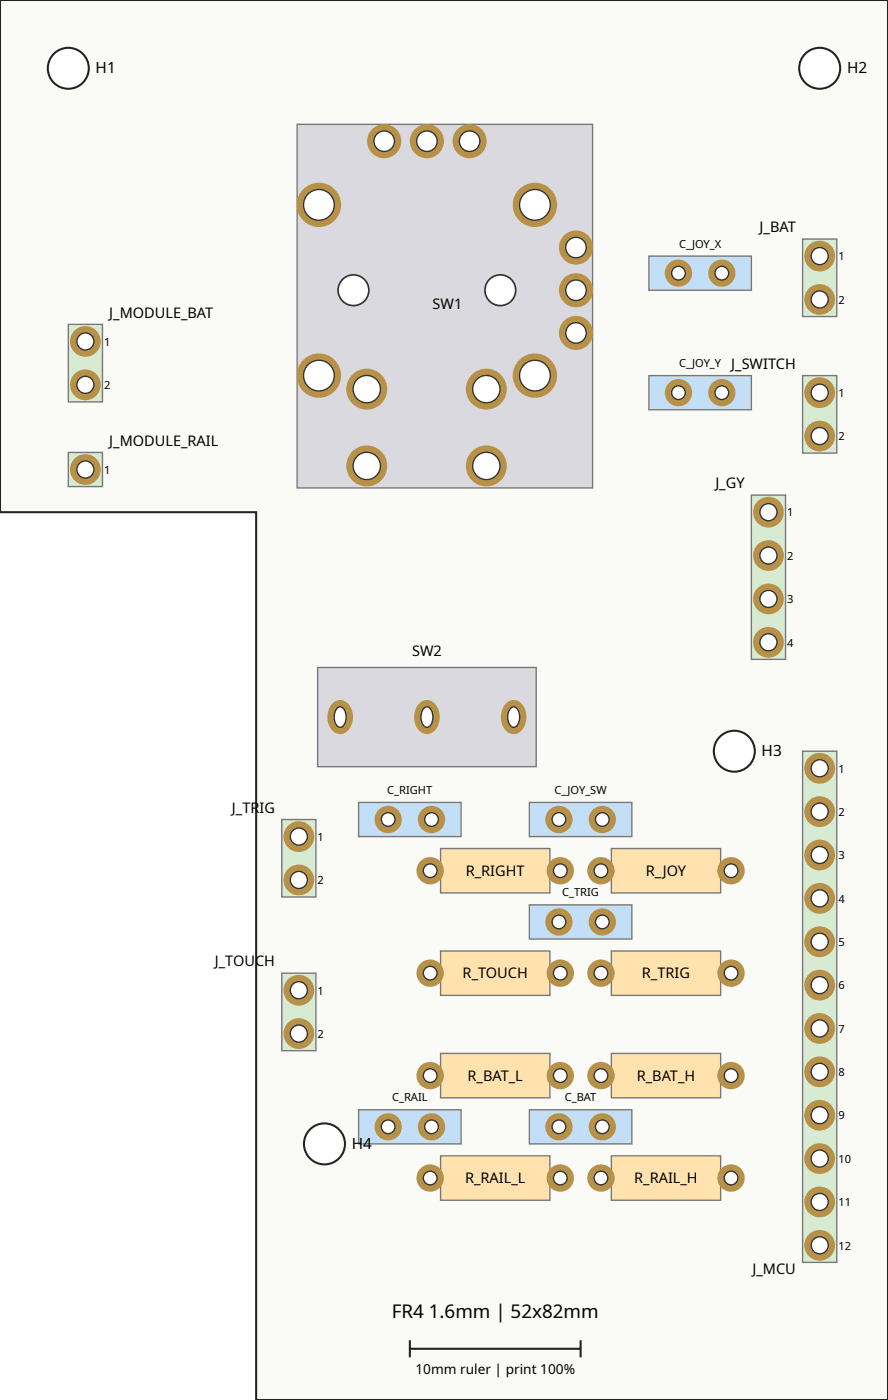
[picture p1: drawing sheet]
<svg xmlns="http://www.w3.org/2000/svg" width="52mm" height="82mm" viewBox="0 0 52 82" stroke-linecap="round" stroke-linejoin="round" font-family="sans-serif">
<path d="M0 0h52v82h-37v-52h-15z" fill="#fafaf7" stroke="#222" stroke-width=".12"/>
<path d="M17.4 7.3h17.3v21.3h-17.3z" fill="#d9d9df" stroke="#777" stroke-width=".08"/>
<circle cx="33.7" cy="19.5" r="1" fill="#b89148"/>
<circle cx="33.7" cy="19.5" r=".6" fill="#fff" stroke="#333" stroke-width=".08"/>
<circle cx="33.7" cy="17" r="1" fill="#b89148"/>
<circle cx="33.7" cy="17" r=".6" fill="#fff" stroke="#333" stroke-width=".08"/>
<circle cx="33.7" cy="14.5" r="1" fill="#b89148"/>
<circle cx="33.7" cy="14.5" r=".6" fill="#fff" stroke="#333" stroke-width=".08"/>
<circle cx="27.5" cy="8.3" r="1" fill="#b89148"/>
<circle cx="27.5" cy="8.3" r=".6" fill="#fff" stroke="#333" stroke-width=".08"/>
<circle cx="25" cy="8.3" r="1" fill="#b89148"/>
<circle cx="25" cy="8.3" r=".6" fill="#fff" stroke="#333" stroke-width=".08"/>
<circle cx="22.5" cy="8.3" r="1" fill="#b89148"/>
<circle cx="22.5" cy="8.3" r=".6" fill="#fff" stroke="#333" stroke-width=".08"/>
<circle cx="18.7" cy="12" r="1.3" fill="#b89148"/>
<circle cx="18.7" cy="12" r=".9" fill="#fff" stroke="#333" stroke-width=".08"/>
<circle cx="18.7" cy="22" r="1.3" fill="#b89148"/>
<circle cx="18.7" cy="22" r=".9" fill="#fff" stroke="#333" stroke-width=".08"/>
<circle cx="31.3" cy="22" r="1.3" fill="#b89148"/>
<circle cx="31.3" cy="22" r=".9" fill="#fff" stroke="#333" stroke-width=".08"/>
<circle cx="31.3" cy="12" r="1.3" fill="#b89148"/>
<circle cx="31.3" cy="12" r=".9" fill="#fff" stroke="#333" stroke-width=".08"/>
<circle cx="21.5" cy="22.8" r="1.2" fill="#b89148"/>
<circle cx="21.5" cy="22.8" r=".8" fill="#fff" stroke="#333" stroke-width=".08"/>
<circle cx="28.5" cy="22.8" r="1.2" fill="#b89148"/>
<circle cx="28.5" cy="22.8" r=".8" fill="#fff" stroke="#333" stroke-width=".08"/>
<circle cx="21.5" cy="27.3" r="1.2" fill="#b89148"/>
<circle cx="21.5" cy="27.3" r=".8" fill="#fff" stroke="#333" stroke-width=".08"/>
<circle cx="28.5" cy="27.3" r="1.2" fill="#b89148"/>
<circle cx="28.5" cy="27.3" r=".8" fill="#fff" stroke="#333" stroke-width=".08"/>
<g fill="#fff" stroke="#333" stroke-width=".1">
<circle cx="20.7" cy="17" r=".9"/>
<circle cx="29.3" cy="17" r=".9"/>
</g>
<path d="M18.6 39.1h12.8v5.8h-12.8z" fill="#d9d9df" stroke="#777" stroke-width=".08"/>
<path d="M29.6 41.3a.67 .67 0 0 1 .7-.3 .67 .67 0 0 1 .5 .6 .89 .89 0 0 1-.1 1 .89 .89 0 0 1-.9 .3 1.16 1.16 0 0 1-.2-1.6z" fill="#b89148"/>
<path d="M29.9 41.5l.2-.1a.69 .69 0 0 1 0 1.2 .7 .7 0 0 1-.2-1.1z" fill="#fff" stroke="#333" stroke-width=".08"/>
<path d="M24.5 41.3a.67 .67 0 0 1 .7-.3 .67 .67 0 0 1 .5 .6 .89 .89 0 0 1-.1 1 .89 .89 0 0 1-.9 .3 1.16 1.16 0 0 1-.2-1.6z" fill="#b89148"/>
<path d="M24.8 41.5l.2-.1a.69 .69 0 0 1 0 1.2 .7 .7 0 0 1-.2-1.1z" fill="#fff" stroke="#333" stroke-width=".08"/>
<path d="M19.4 41.3a.67 .67 0 0 1 .7-.3 .67 .67 0 0 1 .5 .6 .89 .89 0 0 1 0 1 .89 .89 0 0 1-1 .3 1.16 1.16 0 0 1-.2-1.6z" fill="#b89148"/>
<path d="M19.7 41.5l.2-.1a.69 .69 0 0 1 0 1.2 .7 .7 0 0 1-.2-1.1z" fill="#fff" stroke="#333" stroke-width=".08"/>
<path d="M47 44h2v29.9h-2z" fill="#d7ead2" stroke="#777" stroke-width=".08"/>
<circle cx="48" cy="45" r=".9" fill="#b89148"/>
<circle cx="48" cy="45" r=".5" fill="#fff" stroke="#333" stroke-width=".08"/>
<circle cx="48" cy="47.5" r=".9" fill="#b89148"/>
<circle cx="48" cy="47.5" r=".5" fill="#fff" stroke="#333" stroke-width=".08"/>
<circle cx="48" cy="50.1" r=".9" fill="#b89148"/>
<circle cx="48" cy="50.1" r=".5" fill="#fff" stroke="#333" stroke-width=".08"/>
<circle cx="48" cy="52.6" r=".9" fill="#b89148"/>
<circle cx="48" cy="52.6" r=".5" fill="#fff" stroke="#333" stroke-width=".08"/>
<circle cx="48" cy="55.2" r=".9" fill="#b89148"/>
<circle cx="48" cy="55.2" r=".5" fill="#fff" stroke="#333" stroke-width=".08"/>
<circle cx="48" cy="57.7" r=".9" fill="#b89148"/>
<circle cx="48" cy="57.7" r=".5" fill="#fff" stroke="#333" stroke-width=".08"/>
<circle cx="48" cy="60.2" r=".9" fill="#b89148"/>
<circle cx="48" cy="60.2" r=".5" fill="#fff" stroke="#333" stroke-width=".08"/>
<circle cx="48" cy="62.8" r=".9" fill="#b89148"/>
<circle cx="48" cy="62.8" r=".5" fill="#fff" stroke="#333" stroke-width=".08"/>
<circle cx="48" cy="65.3" r=".9" fill="#b89148"/>
<circle cx="48" cy="65.3" r=".5" fill="#fff" stroke="#333" stroke-width=".08"/>
<circle cx="48" cy="67.9" r=".9" fill="#b89148"/>
<circle cx="48" cy="67.9" r=".5" fill="#fff" stroke="#333" stroke-width=".08"/>
<circle cx="48" cy="70.4" r=".9" fill="#b89148"/>
<circle cx="48" cy="70.4" r=".5" fill="#fff" stroke="#333" stroke-width=".08"/>
<circle cx="48" cy="72.9" r=".9" fill="#b89148"/>
<circle cx="48" cy="72.9" r=".5" fill="#fff" stroke="#333" stroke-width=".08"/>
<path d="M44 29h2v9.6h-2z" fill="#d7ead2" stroke="#777" stroke-width=".08"/>
<circle cx="45" cy="30" r=".9" fill="#b89148"/>
<circle cx="45" cy="30" r=".5" fill="#fff" stroke="#333" stroke-width=".08"/>
<circle cx="45" cy="32.5" r=".9" fill="#b89148"/>
<circle cx="45" cy="32.5" r=".5" fill="#fff" stroke="#333" stroke-width=".08"/>
<circle cx="45" cy="35.1" r=".9" fill="#b89148"/>
<circle cx="45" cy="35.1" r=".5" fill="#fff" stroke="#333" stroke-width=".08"/>
<circle cx="45" cy="37.6" r=".9" fill="#b89148"/>
<circle cx="45" cy="37.6" r=".5" fill="#fff" stroke="#333" stroke-width=".08"/>
<path d="M16.5 48h2v4.5h-2z" fill="#d7ead2" stroke="#777" stroke-width=".08"/>
<circle cx="17.5" cy="49" r=".9" fill="#b89148"/>
<circle cx="17.5" cy="49" r=".5" fill="#fff" stroke="#333" stroke-width=".08"/>
<circle cx="17.5" cy="51.5" r=".9" fill="#b89148"/>
<circle cx="17.5" cy="51.5" r=".5" fill="#fff" stroke="#333" stroke-width=".08"/>
<path d="M16.5 57h2v4.5h-2z" fill="#d7ead2" stroke="#777" stroke-width=".08"/>
<circle cx="17.5" cy="58" r=".9" fill="#b89148"/>
<circle cx="17.5" cy="58" r=".5" fill="#fff" stroke="#333" stroke-width=".08"/>
<circle cx="17.5" cy="60.5" r=".9" fill="#b89148"/>
<circle cx="17.5" cy="60.5" r=".5" fill="#fff" stroke="#333" stroke-width=".08"/>
<path d="M47 14h2v4.5h-2z" fill="#d7ead2" stroke="#777" stroke-width=".08"/>
<circle cx="48" cy="15" r=".9" fill="#b89148"/>
<circle cx="48" cy="15" r=".5" fill="#fff" stroke="#333" stroke-width=".08"/>
<circle cx="48" cy="17.5" r=".9" fill="#b89148"/>
<circle cx="48" cy="17.5" r=".5" fill="#fff" stroke="#333" stroke-width=".08"/>
<path d="M47 22h2v4.5h-2z" fill="#d7ead2" stroke="#777" stroke-width=".08"/>
<circle cx="48" cy="23" r=".9" fill="#b89148"/>
<circle cx="48" cy="23" r=".5" fill="#fff" stroke="#333" stroke-width=".08"/>
<circle cx="48" cy="25.5" r=".9" fill="#b89148"/>
<circle cx="48" cy="25.5" r=".5" fill="#fff" stroke="#333" stroke-width=".08"/>
<path d="M4 19h2v4.5h-2z" fill="#d7ead2" stroke="#777" stroke-width=".08"/>
<circle cx="5" cy="20" r=".9" fill="#b89148"/>
<circle cx="5" cy="20" r=".5" fill="#fff" stroke="#333" stroke-width=".08"/>
<circle cx="5" cy="22.5" r=".9" fill="#b89148"/>
<circle cx="5" cy="22.5" r=".5" fill="#fff" stroke="#333" stroke-width=".08"/>
<path d="M4 26.5h2v2h-2z" fill="#d7ead2" stroke="#777" stroke-width=".08"/>
<circle cx="5" cy="27.5" r=".9" fill="#b89148"/>
<circle cx="5" cy="27.5" r=".5" fill="#fff" stroke="#333" stroke-width=".08"/>
<path d="M35.8 49.7h6.4v2.6h-6.4z" fill="#ffe2ad" stroke="#777" stroke-width=".08"/>
<circle cx="42.8" cy="51" r=".8" fill="#b89148"/>
<circle cx="42.8" cy="51" r=".4" fill="#fff" stroke="#333" stroke-width=".08"/>
<circle cx="35.2" cy="51" r=".8" fill="#b89148"/>
<circle cx="35.2" cy="51" r=".4" fill="#fff" stroke="#333" stroke-width=".08"/>
<path d="M25.8 49.7h6.4v2.6h-6.4z" fill="#ffe2ad" stroke="#777" stroke-width=".08"/>
<circle cx="32.8" cy="51" r=".8" fill="#b89148"/>
<circle cx="32.8" cy="51" r=".4" fill="#fff" stroke="#333" stroke-width=".08"/>
<circle cx="25.2" cy="51" r=".8" fill="#b89148"/>
<circle cx="25.2" cy="51" r=".4" fill="#fff" stroke="#333" stroke-width=".08"/>
<path d="M35.8 55.7h6.4v2.6h-6.4z" fill="#ffe2ad" stroke="#777" stroke-width=".08"/>
<circle cx="42.8" cy="57" r=".8" fill="#b89148"/>
<circle cx="42.8" cy="57" r=".4" fill="#fff" stroke="#333" stroke-width=".08"/>
<circle cx="35.2" cy="57" r=".8" fill="#b89148"/>
<circle cx="35.2" cy="57" r=".4" fill="#fff" stroke="#333" stroke-width=".08"/>
<path d="M25.8 55.7h6.4v2.6h-6.4z" fill="#ffe2ad" stroke="#777" stroke-width=".08"/>
<circle cx="32.8" cy="57" r=".8" fill="#b89148"/>
<circle cx="32.8" cy="57" r=".4" fill="#fff" stroke="#333" stroke-width=".08"/>
<circle cx="25.2" cy="57" r=".8" fill="#b89148"/>
<circle cx="25.2" cy="57" r=".4" fill="#fff" stroke="#333" stroke-width=".08"/>
<path d="M35.8 61.7h6.4v2.6h-6.4z" fill="#ffe2ad" stroke="#777" stroke-width=".08"/>
<circle cx="42.8" cy="63" r=".8" fill="#b89148"/>
<circle cx="42.8" cy="63" r=".4" fill="#fff" stroke="#333" stroke-width=".08"/>
<circle cx="35.2" cy="63" r=".8" fill="#b89148"/>
<circle cx="35.2" cy="63" r=".4" fill="#fff" stroke="#333" stroke-width=".08"/>
<path d="M25.8 61.7h6.4v2.6h-6.4z" fill="#ffe2ad" stroke="#777" stroke-width=".08"/>
<circle cx="32.8" cy="63" r=".8" fill="#b89148"/>
<circle cx="32.8" cy="63" r=".4" fill="#fff" stroke="#333" stroke-width=".08"/>
<circle cx="25.2" cy="63" r=".8" fill="#b89148"/>
<circle cx="25.2" cy="63" r=".4" fill="#fff" stroke="#333" stroke-width=".08"/>
<path d="M35.8 67.7h6.4v2.6h-6.4z" fill="#ffe2ad" stroke="#777" stroke-width=".08"/>
<circle cx="42.8" cy="69" r=".8" fill="#b89148"/>
<circle cx="42.8" cy="69" r=".4" fill="#fff" stroke="#333" stroke-width=".08"/>
<circle cx="35.2" cy="69" r=".8" fill="#b89148"/>
<circle cx="35.2" cy="69" r=".4" fill="#fff" stroke="#333" stroke-width=".08"/>
<path d="M25.8 67.7h6.4v2.6h-6.4z" fill="#ffe2ad" stroke="#777" stroke-width=".08"/>
<circle cx="32.8" cy="69" r=".8" fill="#b89148"/>
<circle cx="32.8" cy="69" r=".4" fill="#fff" stroke="#333" stroke-width=".08"/>
<circle cx="25.2" cy="69" r=".8" fill="#b89148"/>
<circle cx="25.2" cy="69" r=".4" fill="#fff" stroke="#333" stroke-width=".08"/>
<path d="M38 15h6v2h-6z" fill="#c3dff8" stroke="#777" stroke-width=".08"/>
<circle cx="42.3" cy="16" r=".8" fill="#b89148"/>
<circle cx="42.3" cy="16" r=".4" fill="#fff" stroke="#333" stroke-width=".08"/>
<circle cx="39.7" cy="16" r=".8" fill="#b89148"/>
<circle cx="39.7" cy="16" r=".4" fill="#fff" stroke="#333" stroke-width=".08"/>
<path d="M38 22h6v2h-6z" fill="#c3dff8" stroke="#777" stroke-width=".08"/>
<circle cx="42.3" cy="23" r=".8" fill="#b89148"/>
<circle cx="42.3" cy="23" r=".4" fill="#fff" stroke="#333" stroke-width=".08"/>
<circle cx="39.7" cy="23" r=".8" fill="#b89148"/>
<circle cx="39.7" cy="23" r=".4" fill="#fff" stroke="#333" stroke-width=".08"/>
<path d="M31 47h6v2h-6z" fill="#c3dff8" stroke="#777" stroke-width=".08"/>
<circle cx="35.3" cy="48" r=".8" fill="#b89148"/>
<circle cx="35.3" cy="48" r=".4" fill="#fff" stroke="#333" stroke-width=".08"/>
<circle cx="32.7" cy="48" r=".8" fill="#b89148"/>
<circle cx="32.7" cy="48" r=".4" fill="#fff" stroke="#333" stroke-width=".08"/>
<path d="M21 47h6v2h-6z" fill="#c3dff8" stroke="#777" stroke-width=".08"/>
<circle cx="25.3" cy="48" r=".8" fill="#b89148"/>
<circle cx="25.3" cy="48" r=".4" fill="#fff" stroke="#333" stroke-width=".08"/>
<circle cx="22.7" cy="48" r=".8" fill="#b89148"/>
<circle cx="22.7" cy="48" r=".4" fill="#fff" stroke="#333" stroke-width=".08"/>
<path d="M31 53h6v2h-6z" fill="#c3dff8" stroke="#777" stroke-width=".08"/>
<circle cx="35.3" cy="54" r=".8" fill="#b89148"/>
<circle cx="35.3" cy="54" r=".4" fill="#fff" stroke="#333" stroke-width=".08"/>
<circle cx="32.7" cy="54" r=".8" fill="#b89148"/>
<circle cx="32.7" cy="54" r=".4" fill="#fff" stroke="#333" stroke-width=".08"/>
<path d="M31 65h6v2h-6z" fill="#c3dff8" stroke="#777" stroke-width=".08"/>
<circle cx="35.3" cy="66" r=".8" fill="#b89148"/>
<circle cx="35.3" cy="66" r=".4" fill="#fff" stroke="#333" stroke-width=".08"/>
<circle cx="32.7" cy="66" r=".8" fill="#b89148"/>
<circle cx="32.7" cy="66" r=".4" fill="#fff" stroke="#333" stroke-width=".08"/>
<path d="M21 65h6v2h-6z" fill="#c3dff8" stroke="#777" stroke-width=".08"/>
<circle cx="25.3" cy="66" r=".8" fill="#b89148"/>
<circle cx="25.3" cy="66" r=".4" fill="#fff" stroke="#333" stroke-width=".08"/>
<circle cx="22.7" cy="66" r=".8" fill="#b89148"/>
<circle cx="22.7" cy="66" r=".4" fill="#fff" stroke="#333" stroke-width=".08"/>
<g fill="#fff" stroke="#222" stroke-width=".12">
<circle cx="4" cy="4" r="1.2"/>
<circle cx="48" cy="4" r="1.2"/>
<circle cx="43" cy="44" r="1.2"/>
<circle cx="19" cy="67" r="1.2"/>
</g>
<path d="M24 79h10zM24 78.5v1zM34 78.5v1z" fill="#000" stroke="#222" stroke-width=".12"/>
<text font-size="1.1" x="22.9" y="77.2">FR4 1.6mm | 52x82mm</text>
<g font-size=".9">
<text x="5.6" y="4.3">H1</text>
<text x="49.6" y="4.3">H2</text>
<text x="44.5" y="13.6">J_BAT</text>
<text x="6.4" y="18.6">J_MODULE_BAT</text>
<text x="25.3" y="18.1">SW1</text>
<text x="42.8" y="21.6">J_SWITCH</text>
<text x="6.4" y="26.1">J_MODULE_RAIL</text>
<text x="41.9" y="28.6">J_GY</text>
<text x="24.1" y="38.4">SW2</text>
<text x="13.6" y="47.6">J_TRIG</text>
<text x="44.6" y="44.3">H3</text>
<text x="27.3" y="51.3">R_RIGHT</text>
<text x="37.8" y="51.3">R_JOY</text>
<text x="12.6" y="56.6">J_TOUCH</text>
<text x="27.1" y="57.3">R_TOUCH</text>
<text x="37.6" y="57.3">R_TRIG</text>
<text x="27.4" y="63.3">R_BAT_L</text>
<text x="37.3" y="63.3">R_BAT_H</text>
<text x="20.6" y="67.3">H4</text>
<text x="27.2" y="69.3">R_RAIL_L</text>
<text x="37.1" y="69.3">R_RAIL_H</text>
<text x="44.1" y="74.6">J_MCU</text>
</g>
<text font-size=".8" x="24.3" y="80.5">10mm ruler | print 100%</text>
<g font-size=".7">
<text x="39.8" y="14.5">C_JOY_X</text>
<text x="49.1" y="15.3">1</text>
<text x="49.1" y="17.8">2</text>
<text x="6.1" y="20.3">1</text>
<text x="6.1" y="22.8">2</text>
<text x="39.8" y="21.5">C_JOY_Y</text>
<text x="49.1" y="23.3">1</text>
<text x="6.1" y="27.7">1</text>
<text x="49.1" y="25.8">2</text>
<text x="46.1" y="30.3">1</text>
<text x="46.1" y="32.8">2</text>
<text x="46.1" y="35.3">3</text>
<text x="46.1" y="37.9">4</text>
<text x="22.7" y="46.5">C_RIGHT</text>
<text x="32.5" y="46.5">C_JOY_SW</text>
<text x="49.1" y="45.2">1</text>
<text x="49.1" y="47.8">2</text>
<text x="18.6" y="49.2">1</text>
<text x="18.6" y="51.8">2</text>
<text x="32.9" y="52.5">C_TRIG</text>
<text x="49.1" y="50.3">3</text>
<text x="49.1" y="52.9">4</text>
<text x="18.6" y="58.2">1</text>
<text x="49.1" y="55.4">5</text>
<text x="49.1" y="57.9">6</text>
<text x="18.6" y="60.8">2</text>
<text x="23" y="64.5">C_RAIL</text>
<text x="33.1" y="64.5">C_BAT</text>
<text x="49.1" y="60.5">7</text>
<text x="49.1" y="63">8</text>
<text x="49.1" y="65.6">9</text>
<text x="49.1" y="68.1">10</text>
<text x="49.1" y="70.6">11</text>
<text x="49.1" y="73.2">12</text>
</g>
</svg>
